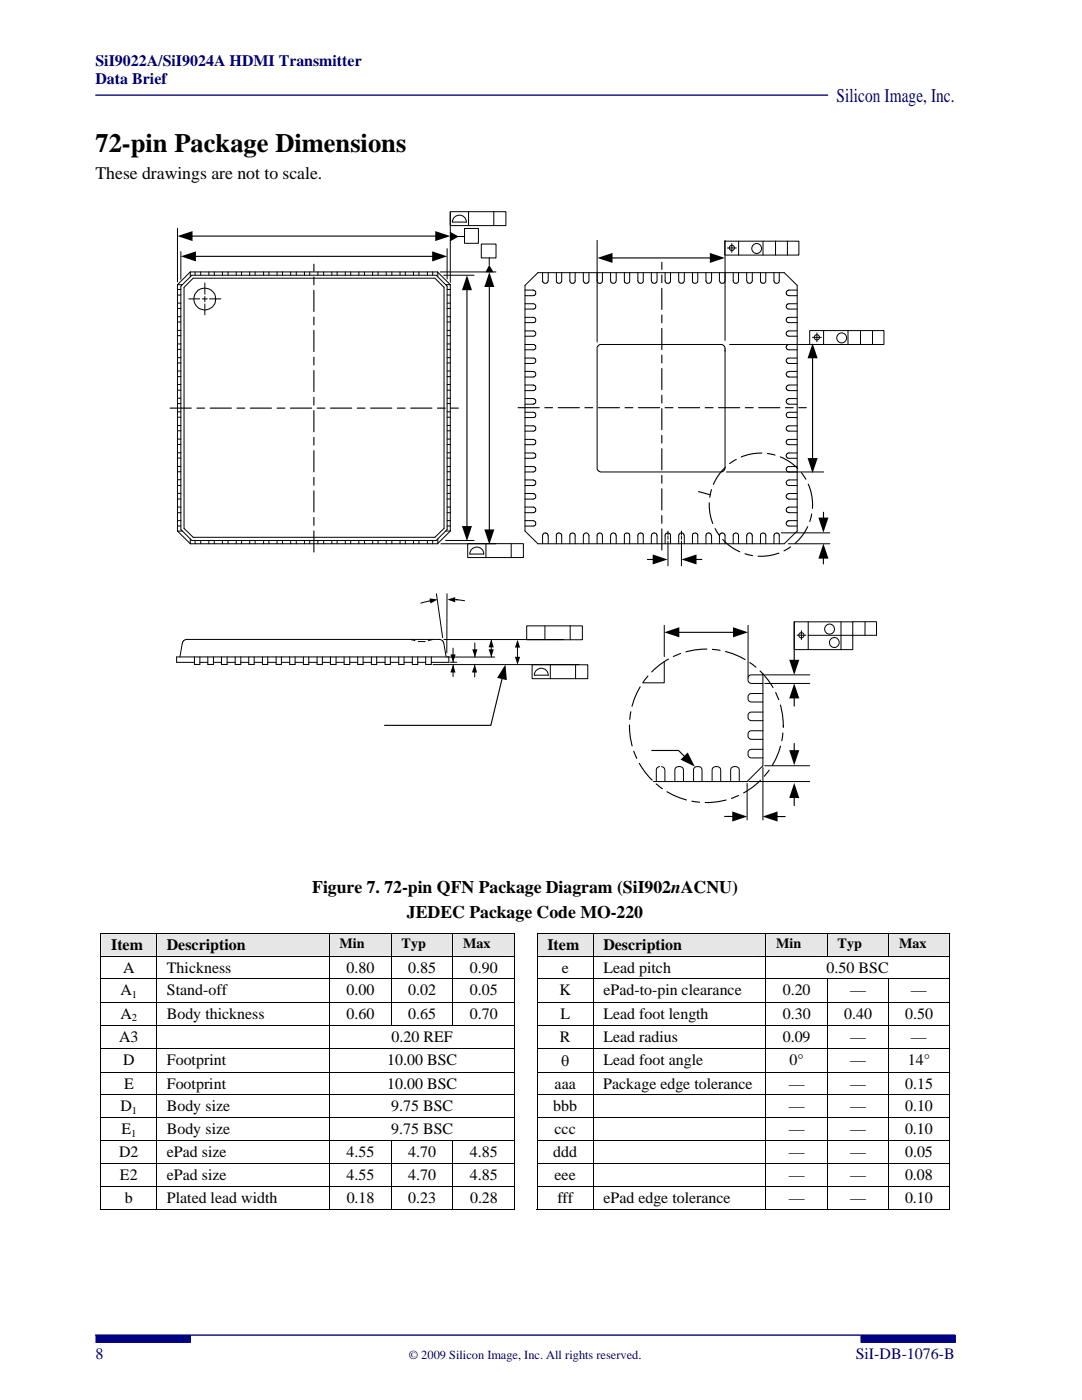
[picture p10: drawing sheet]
<svg xmlns="http://www.w3.org/2000/svg" width="216mm" height="279mm" viewBox="0 0 216 279" stroke-linecap="round" stroke-linejoin="round" font-family="sans-serif">
<path d="M19.1 19h146M19 266.4h171.5" fill="none" stroke="#000080" stroke-width=".26"/>
<path d="M19 267.2h19.1M171.7 267.2h19.1" fill="none" stroke="#000080" stroke-width="1.6" stroke-linecap="butt"/>
<g fill="none" stroke="#000" stroke-width=".22">
<path d="M38.2 47.1h48.9M38.8 51.2h47.7M93.2 57.7v47.5M97.6 57v48.9M122 51.5h19.9M162.1 71.3v20.4M139.4 98.1l2.3 .6M129.2 111.7h1.3M138.7 111.7h1.3M164.3 111.2v1.3M164.3 102.2v1.3M100.2 135.3l-2.3 9.5h-21.2"/>
<path d="M135.3 126.2h11.2M158.5 124.1v7.8M158.5 139.1v1.8M130 149.8h5.4l1.3 1.3M158.5 148.4v1.6M158.5 159v1.8M144.6 162.9h1.8M154.9 163h1.8"/>
</g>
<g fill="#000">
<path d="M35.4 47.1l3-1v2zM36.1 51.2l3-1v2zM86.2 50.2l3 1-3 1zM86.8 46.1l3.1 1-3.1 1zM89.8 46.4l1.5 .8-1.5 .8zM93.2 54.9l1 3h-2zM97.6 54.3l1 3h-2zM97.6 52.9l.9 1.4h-1.7zM119.2 51.5l3-1v2zM141.6 50.5l3 1-3 1zM162.1 68.5l1.1 3h-2.1zM161.1 91.4h2.1l-1.1 3z"/>
<path d="M85.7 119.4l1.6 .2-1.4 .8zM92.2 105h2l-1 3zM96.6 105.7h2l-1 3zM130.2 110.7l3 1-3 .9zM136 111.7l3-1v1.9zM164.3 108.5l1 3h-2zM163.3 103.3h2l-1 3zM89.9 130.6h1l-.5 1.6zM89.3 119.7l1.5-.5v1zM90.4 132.7l.5 1.5h-1zM94.2 129.6h1.1l-.5 1.5zM94.7 132.7l.5 1.5h-1z"/>
<path d="M97.5 129.6h1l-.5 1.5zM98 127.6l.5 1.6h-1zM100.9 132.6l.2 3.1-1.9-.4zM102.7 131.1h1.1l-.5 1.6zM103.3 127.7l.5 1.5h-1.1zM132.5 126.2l3.1-1v2zM146.3 125.2l3 1-3 1zM158.5 136.4l1 3h-2zM157.5 131.7h2l-1 3zM137.2 150.2l1.4 2.8-2.8-1.4zM158.5 156.3l1 3h-2zM157.5 149.7h2l-1 3z"/>
<path d="M146.1 161.9l3 1.1-3 1zM152.2 163l3-1.1v2.1z"/>
</g>
<g fill="none" stroke="#000" stroke-width=".2">
<path d="M35.4 58.9h.7M35.4 57.8h.7M35.4 45.6v10.7M35.4 56.8v49.2M35.4 56.8h1M36.1 50.2v5.5M36.1 57.1l2.2-2.2h48.7l2.2 2.2v48.6l-2.2 2.2h-48.7l-2.2-2.2zM36.7 57.3l1.8-1.8h48.3l1.8 1.8v48.2l-1.8 1.7h-48.3l-1.8-1.7zM37.7 59.6h2.2M38 54.3v.9M38 54.3h49.3l2.6 2.5M38 54.3l-2.6 2.5"/>
<path d="M38.9 54.3v.6M40 54.3v.6M40.4 59.6h1M40.9 56.5v2.2M40.9 59.2v1M41.7 54.3v.6M41.8 59.6h2.3M42.8 54.3v.6M44.4 54.3v.6M45.5 54.3v.6M47.1 54.3v.6M48.2 54.3v.6"/>
<path d="M49.8 54.3v.6M50.9 54.3v.6M52.6 54.3v.6M53.7 54.3v.6M55.3 54.3v.6M56.4 54.3v.6M58 54.3v.6M59.1 54.3v.6M60.7 54.3v.6M61.8 54.3v.6M63.4 54.3v.6M64.6 54.3v.6"/>
<path d="M66.2 54.3v.6M67.3 54.3v.6M68.9 54.3v.6M70 54.3v.6M71.6 54.3v.6M72.7 54.3v.6M74.4 54.3v.6M75.4 54.3v.6M77.1 54.3v.6M78.2 54.3v.6M79.8 54.3v.6M80.9 54.3v.6"/>
<path d="M82.5 54.3v.6M83.6 54.3v.6M85.3 54.3v.6M86.3 54.3v.6M87.4 54.3v.9M87.8 54.3h11.2M88.5 54.9h6.1M88.9 56.8h1M89.2 49.6v6.1M89.2 58.9h.7M89.2 57.8h.7M89.8 46.4l1.5 .8"/>
<path d="M89.8 42.2h11.1v2.8h-11.1zM89.9 42.4v13.9M89.9 56.8v49.2M90.6 43.5a1.39 1.39 0 0 1 1.5-.5 1.39 1.39 0 0 1 .9 1.3h-2.7zM91.3 47.2h1.4M91.3 47.2l-1.5 .8M92.7 45.6h2.8v3h-2.8zM93.5 42.2v2.8M96 48.7h3v2.8h-3zM97.6 51.4v1.5M98.5 42.2v2.8M104.8 57l2.5-2.6h49.2l2.6 2.6v49l-2.6 2.5h-49.2l-2.5-2.5z"/>
<path d="M104.8 57.9h1.6a.58 .58 0 0 1 .5 .4 .58 .58 0 0 1-.2 .6l-1.9 .1M108.3 54.4v1.8l.3 .3h.4l.3-.3 .1-1.8M111 54.4v1.8l.3 .3h.4l.4-.3v-1.8M113.7 54.4v1.6a.53 .53 0 0 0 .5 .5 .53 .53 0 0 0 .6-.5v-1.6M116.4 54.4v1.7l.4 .4h.4l.3-.4v-1.7M119.1 48v20.3M120.2 54.4v1.6a.53 .53 0 0 1-.5 .5 .53 .53 0 0 1-.6-.5M121.8 54.4v1.7l.4 .4 .6-.1 .2-.3v-1.7M124.6 54.4v1.8l.3 .3h.4l.3-.2v-1.9M127.3 54.4v1.8l.4 .3h.3l.4-.3v-1.8M130 54.4v1.6l.1 .4 .2 .1h.6l.2-.4v-1.7M132.7 54.4v1.6a.54 .54 0 0 0 .6 .5 .54 .54 0 0 0 .5-.5v-1.6"/>
<path d="M135.4 54.4v1.7l.4 .4h.5l.2-.4v-1.7M138.2 54.4v1.6a.53 .53 0 0 0 .5 .5 .53 .53 0 0 0 .5-.5v-1.6M140.9 54.4v1.8l.3 .3 .7-.1 .1-.4v-1.6M143.6 54.4v1.7l.3 .4h.4l.4-.3v-1.8M144.6 48.1h14.8v2.8h-14.8zM144.7 48v19.9M145.1 49.5h1.8M146 48.6v1.8M146.3 54.4v1.6a.53 .53 0 0 0 .5 .5 .53 .53 0 0 0 .6-.5v-1.6M147.4 48.1v2.8M149 54.4v1.7l.4 .4h.5l.2-.4v-1.7M151.7 54.4v1.6a.53 .53 0 0 0 .6 .6 .53 .53 0 0 0 .5-.6v-1.6"/>
<path d="M152.3 48.1v2.8M154.4 54.4v1.7l.4 .4h.4l.3-.3v-1.8M154.7 48.1v2.8M157.1 48.1v2.8M159.1 57.9h-1.7a.56 .56 0 0 0-.5 .6 .56 .56 0 0 0 .5 .5h1.7M35.4 63.2h.7M35.4 60.5h.7M35.4 61.6h.7M35.4 79.5h.7M35.4 76.8h.7M35.4 74h.7M35.4 71.4h.7"/>
<path d="M35.4 68.6h.7M35.4 65.9h.7M35.4 77.9h.7M35.4 75.2h.7M35.4 72.4h.7M35.4 69.7h.7M35.4 67h.7M35.4 64.3h.7M40.9 60.7v2.1M89.2 63.2h.7M89.2 60.5h.7M89.2 61.6h.7"/>
<path d="M89.2 79.5h.7M89.2 76.8h.7M89.2 74h.7M89.2 71.4h.7M89.2 68.6h.7M89.2 65.9h.7M89.2 77.9h.7M89.2 75.2h.7M89.2 72.4h.7M89.2 69.7h.7M89.2 67h.7M89.2 64.3h.7"/>
<path d="M104.8 76.8h1.6l.3 .2a.59 .59 0 0 1 0 .8l-.3 .2h-1.6M104.8 79.5h1.6a.56 .56 0 0 1 .5 .6 .56 .56 0 0 1-.5 .6h-1.6M104.8 60.6h1.6l.5 .3v.5l-.3 .3h-1.8M104.8 74.1h1.6l.5 .4v.5l-.3 .2h-1.8M104.8 71.5h1.6a.54 .54 0 0 1 .5 .5 .54 .54 0 0 1-.5 .5h-1.6M104.8 68.7h1.8l.3 .3v.5l-.3 .3h-1.8M104.8 66h1.8l.3 .3v.5l-.3 .3h-1.8M104.8 63.3h1.7l.4 .3v.5l-.3 .3h-1.8M144.7 69.8v23.6a.87 .87 0 0 1-.9 .8h-24l-.4-.2-.3-.4v-24.3l.6-.6h24.4l.5 .5 .1 .9M157.4 68.7l-.3 .1-.2 .4 .2 .6h2M159.1 66h-1.9l-.3 .4 .1 .5 .2 .2h1.9M159.1 60.6h-1.7a.53 .53 0 0 0-.5 .6 .53 .53 0 0 0 .5 .5h1.7"/>
<path d="M159.1 63.3h-1.8l-.4 .4 .1 .5 .2 .2h1.9M159.1 71.5h-1.7a.54 .54 0 0 0-.5 .5 .54 .54 0 0 0 .5 .5h1.7M159.1 74.1h-1.7a.56 .56 0 0 0-.5 .6 .56 .56 0 0 0 .5 .5h1.7M159.1 76.8h-1.7a.56 .56 0 0 0-.5 .6 .56 .56 0 0 0 .5 .6h1.7M159.1 79.5h-1.7a.56 .56 0 0 0-.5 .6 .56 .56 0 0 0 .5 .6h1.7M161.6 66h14.8v2.7h-14.8zM162.1 67.3h1.8M163 66.4v1.8M164.3 66v2.7h-18.7M169.2 66v2.7M171.7 66v2.7M174.1 66v2.7"/>
<path d="M35.4 98.5h.7M35.4 95.7h.7M35.4 96.9h.7M35.4 99.6h.7M35.4 80.5h.7M35.4 93.1h.7M35.4 90.4h.7M35.4 87.6h.7M35.4 84.9h.7M35.4 82.2h.7M35.4 94.1h.7M35.4 91.4h.7"/>
<path d="M35.4 88.7h.7M35.4 86h.7M35.4 83.3h.7M89.2 98.5h.7M89.2 95.7h.7M89.2 96.9h.7M89.2 99.6h.7M89.2 80.5h.7M89.2 93.1h.7M89.2 90.4h.7M89.2 87.6h.7M89.2 84.9h.7"/>
<path d="M89.2 82.2h.7M89.2 94.1h.7M89.2 91.4h.7M89.2 88.7h.7M89.2 86h.7M89.2 83.3h.7M104.8 95.8h1.6l.5 .3v.5l-.4 .3h-1.7M104.8 98.5h1.6l.5 .3v.5l-.3 .2-1.8 .1M104.8 93.1h1.6a.54 .54 0 0 1 .5 .6 .54 .54 0 0 1-.5 .5h-1.6M104.8 90.4h1.8l.3 .3v.5l-.3 .2-1.8 .1M104.8 87.7h1.7l.4 .3v.5l-.3 .3h-1.8M104.8 85h1.7l.4 .3v.4l-.3 .3h-1.8"/>
<path d="M104.8 82.3h1.7l.4 .2v.5l-.3 .3h-1.8M144.9 94.2h19.4M159.1 85h-1.7a.53 .53 0 0 0-.5 .5 .53 .53 0 0 0 .5 .5h1.7M159.1 82.3h-1.7a.53 .53 0 0 0-.5 .5 .53 .53 0 0 0 .5 .5h1.7M159.1 87.7h-1.8l-.4 .4 .1 .5 .2 .2h1.9M159.1 90.4h-1.9l-.3 .4 .2 .6 2 .1M159.1 93.1h-1.7a.54 .54 0 0 0-.5 .6 .54 .54 0 0 0 .5 .5M159.1 95.8h-1.7a.56 .56 0 0 0-.5 .5 .56 .56 0 0 0 .5 .6h1.7M159.1 98.5h-1.7a.56 .56 0 0 0-.5 .5 .56 .56 0 0 0 .5 .6h1.7M35.4 106h1M35.4 103.9h.7M35.4 101.2h.7"/>
<path d="M35.4 102.3h.7M35.4 105h.7M35.4 106l2.6 2.5M38 107.6v.9M38.9 107.9v.6M40 107.9v.6M41.7 107.9v.6M42.8 107.9v.6M44.4 107.9v.6M45.5 107.9v.6M47.1 107.9v.6M48.2 107.9v.6"/>
<path d="M49.8 107.9v.6M50.9 107.9v.6M52.6 107.9v.6M53.7 107.9v.6M55.3 107.9v.6M56.4 107.9v.6M58 107.9v.6M59.1 107.9v.6M60.7 107.9v.6M61.8 107.9v.6M63.4 107.9v.6M64.6 107.9v.6"/>
<path d="M66.2 107.9v.6M67.3 107.9v.6M68.9 107.9v.6M70 107.9v.6M71.6 107.9v.6M72.7 107.9v.6M74.4 107.9v.6M75.4 107.9v.6M77.1 107.9v.6M78.2 107.9v.6M79.8 107.9v.6M80.9 107.9v.6"/>
<path d="M82.5 107.9v.6M83.6 107.9v.6M85.3 107.9v.6M85.9 119.9l-1.9 .5M86.3 107.9v.6M87.1 118.5l1.2 8.8M87.4 107.6v.9M88 108.5h11M88.9 107.9h5.7M88.9 106h1M89.2 118.5v11.8M89.2 103.9h.7"/>
<path d="M89.2 101.2h.7M89.2 102.3h.7M89.2 105h.7M89.9 106l-2.6 2.5h-49.3M90.7 119.7h.6M91 119.7l1.7 .2M93.3 108.5h11.1v2.8h-11.1zM94 109.7a1.38 1.38 0 0 1 1.6-.4 1.38 1.38 0 0 1 .9 1.3h-2.8zM97 108.5v2.8M102 108.5v2.8M104.8 103.9h1.6l.5 .3v.5l-.3 .3h-1.8M104.8 101.2h1.6a.58 .58 0 0 1 .5 .4 .58 .58 0 0 1-.2 .6l-1.9 .1"/>
<path d="M108.3 108.5v-1.6a.53 .53 0 0 1 .5-.5 .53 .53 0 0 1 .5 .5l.1 1.6M111 108.5l.1-1.9a.54 .54 0 0 1 .6-.2 .54 .54 0 0 1 .4 .5v1.6M113.7 108.5v-1.6a.56 .56 0 0 1 .4-.5 .56 .56 0 0 1 .7 .3v1.8M116.4 108.5v-1.6a.56 .56 0 0 1 .6-.6 .56 .56 0 0 1 .5 .6v1.6M119.1 108.5v-1.6a.53 .53 0 0 1 .6-.6 .53 .53 0 0 1 .5 .6v1.6M121.8 108.5v-1.6a.56 .56 0 0 1 .6-.6 .56 .56 0 0 1 .6 .6v1.6M124.6 108.5v-1.6a.55 .55 0 0 1 .3-.5 .55 .55 0 0 1 .6 0l.1 .3v1.8M127.3 108.5v-1.6a.6 .6 0 0 1 .4-.5 .6 .6 0 0 1 .7 .2v1.9M130 108.5v-1.6a.63 .63 0 0 1 1-.4l.1 .3v1.7M132.7 108.5v-1.6a.57 .57 0 0 1 .5-.5 .57 .57 0 0 1 .6 .3v1.8M133.3 106v.8M133.3 107v.6"/>
<path d="M133.3 108v4.9M135.4 108.5v-1.6a.56 .56 0 0 1 .6-.6 .56 .56 0 0 1 .5 .6v1.6M136 106v.8M136 107v.6M136 108v4.9M138.2 108.5v-1.8l.1-.3a.57 .57 0 0 1 .9 .5v1.6M140.9 108.5v-1.6a.56 .56 0 0 1 .5-.5 .56 .56 0 0 1 .6 .5v1.6M143.6 108.5v-1.6a.56 .56 0 0 1 .5-.6 .56 .56 0 0 1 .6 .6v1.6M146.3 108.5v-1.6a.53 .53 0 0 1 .5-.6 .53 .53 0 0 1 .6 .6v1.6M149 108.5v-1.6a.56 .56 0 0 1 .6-.6 .56 .56 0 0 1 .5 .6v1.6M151.7 108.5v-1.8a.55 .55 0 0 1 .7-.3 .55 .55 0 0 1 .4 .5v1.6M154.4 108.5v-1.6a.58 .58 0 0 1 .5-.5 .58 .58 0 0 1 .6 .2v1.9"/>
<path d="M155.9 106.3h9.7M157.3 108.5h8.3M159.1 101.2h-1.7a.56 .56 0 0 0-.5 .6 .56 .56 0 0 0 .5 .5h1.7M159.1 103.9h-1.7a.54 .54 0 0 0-.5 .5 .54 .54 0 0 0 .5 .6h1.7M35.9 131.1l.5-2.9 .3-.4 .4-.2h50.7l.4 .2 .3 .4 .5 2.9M38.8 132.2h-3.6v-1.1h54.4v1.1h-3.5M38.8 131.1v1.5h1.1v-1.5M39.9 132.2h1.6M41.5 131.1v1.5h1.1v-1.5M42.6 132.2h1.6M44.2 131.1v1.5h1.1v-1.5M45.3 132.2h1.6"/>
<path d="M46.9 131.1v1.5h1.1v-1.5M48 132.2h1.6M49.6 131.1v1.5h1.1v-1.5M50.7 132.2h1.7M52.4 131.1v1.5h1v-1.5M53.4 132.2h1.7M55.1 131.1v1.5h1.1v-1.5M56.2 132.2h1.6M57.8 131.1v1.5h1.1v-1.5M58.9 132.2h1.6M60.5 131.1v1.5h1.1v-1.5M61.6 132.2h1.7"/>
<path d="M63.3 131.1v1.5h1v-1.5M64.3 132.2h1.6M65.9 131.1v1.5h1.2v-1.5M67.1 132.2h1.6M68.7 131.1v1.5h1.1v-1.5M69.8 132.2h1.6M71.4 131.1v1.5h1.1v-1.5M72.5 132.2h1.6M74.1 131.1v1.5h1.1v-1.5M75.2 132.2h1.6M76.8 131.1v1.5h1.1v-1.5M77.9 132.2h1.7"/>
<path d="M79.6 131.1v1.5h1v-1.5M80.6 132.2h1.7M82 127.6l.8 .2M82.3 131.1v1.5h1.1v-1.5M83.4 132.2h1.5M83.5 128h1.3M84.9 131.1v1.5h1.2v-1.5M86.3 127.6l-.8 .2M86.4 132.6h29.1M88.6 127.6h23.8M89.3 131.1h9.4M89.8 132.2h1.3"/>
<path d="M90.4 129.3v2.9M90.4 132.7v2.3M94.7 132.7v2.4M94.7 128.3l.1 2.8M98 127.6v3.5M103.3 129.1v2.1M105.1 124.9h11.1v2.8h-11.1zM106.2 132.7h11.1v2.7h-11.1zM108.7 124.9v2.8M109.4 134.7h-2.8a1.39 1.39 0 0 1 1.4-1.3 1.39 1.39 0 0 1 1.4 1.4M109.8 132.7v2.7M113.8 124.9v2.8"/>
<path d="M114.9 132.7v2.7M132.5 124.8v6.2M132.5 132v4.3h-4.3M149.3 124.8v10.3M152.2 138.4h-2.3a.87 .87 0 0 0-.7 .9 .87 .87 0 0 0 .7 .8h2.3M152.2 134.7h-2.3a.88 .88 0 0 0-.7 .8 .88 .88 0 0 0 .7 .9h2.3M152.2 134.4v18.4l-3.1 3.2h-18.7M152.6 134.7h9M152.6 136.4h9M158.5 124.1h11.7v5.5h-11.7zM159 126.8h1.8M159.9 125.9v1.8"/>
<path d="M161.3 124.1v5.5M167.8 124.1v5.5M170.2 124.1h4.7M172.6 124.1v2.6M174.9 124.1v2.7h-13.6M131.6 153l-.5 .2-.1 .3v2.5M132 153l.5 .2 .2 .5v2.3M134.7 156v-2.3a.88 .88 0 0 1 .8-.7 .88 .88 0 0 1 .9 .7v2.3M138.4 156v-2.3a.86 .86 0 0 1 .8-.7 .86 .86 0 0 1 .9 .7v2.3M142.1 156v-2.3a.88 .88 0 0 1 .8-.7 .88 .88 0 0 1 .9 .7v2.3M145.8 156v-2.3a.88 .88 0 0 1 .9-.7 .88 .88 0 0 1 .8 .7v2.3M149.1 156.3v7.3"/>
<path d="M149.4 156h12.2M152.2 149.5h-2.3a.88 .88 0 0 0-.7 .9 .88 .88 0 0 0 .7 .9h2.3M152.2 145.8h-2.3a.88 .88 0 0 0-.7 .9 .88 .88 0 0 0 .7 .9h2.3M152.2 142.1h-2.3a.88 .88 0 0 0-.7 .9 .88 .88 0 0 0 .7 .8h2.3M152.2 153.2v10.4M152.6 152.8h9"/>
<circle cx="40.9" cy="59.7" r="2.17"/>
<circle cx="146" cy="49.5" r=".52"/>
<circle cx="151" cy="49.6" r=".98"/>
<circle cx="163" cy="67.3" r=".52"/>
<circle cx="167.9" cy="67.4" r=".99"/>
<circle cx="159.9" cy="126.8" r=".52"/>
<circle cx="165.5" cy="125.5" r=".99"/>
<circle cx="166.5" cy="128.2" r=".98"/>
</g>
<g fill="none" stroke="#000" stroke-width=".22" stroke-dasharray="4.2 1.1 1.6 1.1">
<path d="M34 81.4h57.5M103.4 81.4h57.5M62.6 110.2v-57.5M132.1 109.8v-57.5"/>
<circle cx="151.8" cy="100.7" r="10.3"/>
<circle cx="141" cy="144.9" r="15.3"/>
</g>
<path d="M32.5 41.8h144.5v129.9h-144.5z" fill="none" stroke="#fff" stroke-width=".67"/>
<g fill="#e6e6e6">
<path d="M20.2 186.3h11v4.4h-11z"/>
<path d="M22.2 186.3h7.1v4.3h-7.1z"/>
<path d="M31.4 186.3h34.3v4.4h-34.3z"/>
<path d="M33.3 186.3h30.4v4.3h-30.4z"/>
<path d="M65.8 186.3h12.2v4.4h-12.2z"/>
<path d="M67.8 186.3h8.3v3.9h-8.3z"/>
<path d="M78.2 186.3h12.1v4.4h-12.1z"/>
<path d="M80.1 186.3h8.2v3.9h-8.2z"/>
<path d="M90.4 186.3h12.3v4.4h-12.3z"/>
<path d="M92.4 186.3h8.3v3.9h-8.3z"/>
<path d="M107.3 186.3h11v4.4h-11z"/>
<path d="M109.2 186.3h7.2v4.3h-7.2z"/>
<path d="M118.5 186.3h34.3v4.4h-34.3z"/>
<path d="M120.4 186.3h30.4v4.3h-30.4z"/>
<path d="M152.9 186.3h12.1v4.4h-12.1z"/>
<path d="M154.9 186.3h8.2v3.9h-8.2z"/>
<path d="M165.2 186.3h12.1v4.4h-12.1z"/>
<path d="M167.1 186.3h8.2v3.9h-8.2z"/>
<path d="M177.4 186.3h11.9v4.4h-11.9z"/>
<path d="M179.4 186.3h8v3.9h-8z"/>
</g>
<path d="M20.1 186.1h.1v.2h-.1zM102.7 186.1h.1v.2h-.1zM107.1 186.1h.2v.2h-.2zM189.3 186.1h.2v.2h-.2zM102.7 241.2h.1v.2h-.1zM189.3 241.2h.2v.2h-.2z" fill="#000"/>
<g fill="none" stroke="#000" stroke-width=".2">
<path d="M20.1 186.2h82.7M20.1 190.8h82.7M20.1 195.3h82.7M20.2 186.3v4.4M20.2 190.9v4.4M20.2 195.4v4.5M31.3 186.3v4.4M31.3 190.9v4.4M31.3 195.4v4.5M65.7 186.3v4.4M65.7 190.9v4.4M65.7 195.4v4.5"/>
<path d="M78.1 186.3v4.4M78.1 190.9v4.4M78.1 195.4v4.5M90.4 186.3v4.4M90.4 190.9v4.4M90.4 195.4v4.5M102.7 186.3v4.4M102.7 190.9v4.4M102.7 195.4v4.5M107.1 186.2h82.4M107.1 190.8h82.4M107.1 195.3h82.4"/>
<path d="M107.2 186.3v4.4M107.2 190.9v4.4M107.2 195.4v4.5M118.4 186.3v4.4M118.4 190.9v4.4M118.4 195.4v4.5M152.8 186.3v4.4M152.8 190.9v4.4M152.8 195.4v4.5M165.1 186.3v4.4M165.1 195.4v4.5M177.4 186.3v4.4"/>
<path d="M177.4 195.4v4.5M189.4 186.3v4.4M189.4 190.9v4.4M189.4 195.4v4.5M20.1 200h82.7M20.1 204.6h82.7M20.1 209.2h82.7M20.1 214h82.7M20.1 218.5h82.7M20.2 200.1v4.4M20.2 204.7v4.4M20.2 209.3v4.6"/>
<path d="M20.2 214.1v4.3M20.2 218.6v4.3M31.3 200.1v4.4M31.3 204.7v4.4M31.3 209.3v4.6M31.3 214.1v4.3M31.3 218.6v4.3M65.7 200.1v4.4M65.7 204.7v4.4M65.7 209.3v4.6M65.7 214.1v4.3M65.7 218.6v4.3"/>
<path d="M78.1 200.1v4.4M90.4 200.1v4.4M102.7 200.1v4.4M102.7 204.7v4.4M102.7 209.3v4.6M102.7 214.1v4.3M102.7 218.6v4.3M107.1 200h82.4M107.1 204.6h82.4M107.1 209.2h82.4M107.1 214h82.4M107.1 218.5h82.4"/>
<path d="M107.2 200.1v4.4M107.2 204.7v4.4M107.2 209.3v4.6M107.2 214.1v4.3M107.2 218.6v4.3M118.4 200.1v4.4M118.4 204.7v4.4M118.4 209.3v4.6M118.4 214.1v4.3M118.4 218.6v4.3M152.8 200.1v4.4M152.8 204.7v4.4"/>
<path d="M152.8 209.3v4.6M152.8 214.1v4.3M152.8 218.6v4.3M165.1 200.1v4.4M165.1 204.7v4.4M165.1 209.3v4.6M165.1 214.1v4.3M165.1 218.6v4.3M177.4 200.1v4.4M177.4 204.7v4.4M177.4 209.3v4.6M177.4 214.1v4.3"/>
<path d="M177.4 218.6v4.3M189.4 200.1v4.4M189.4 204.7v4.4M189.4 209.3v4.6M189.4 214.1v4.3M189.4 218.6v4.3M20.1 223h82.7M20.1 227.6h82.7M20.1 232.2h82.7M20.1 236.7h82.7M20.2 223.1v4.4M20.2 227.6v4.5"/>
<path d="M20.2 232.3v4.3M20.2 236.8v4.6M31.3 223.1v4.4M31.3 227.6v4.5M31.3 232.3v4.3M31.3 236.8v4.6M65.7 223.1v4.4M65.7 227.6v4.5M65.7 232.3v4.3M65.7 236.8v4.6M78.1 227.6v4.5M78.1 232.3v4.3"/>
<path d="M78.1 236.8v4.6M90.4 227.6v4.5M90.4 232.3v4.3M90.4 236.8v4.6M102.7 223.1v4.4M102.7 227.6v4.5M102.7 232.3v4.3M102.7 236.8v4.6M107.1 223h82.4M107.1 227.6h82.4M107.1 232.2h82.4M107.1 236.7h82.4"/>
<path d="M107.2 223.1v4.4M107.2 227.6v4.5M107.2 232.3v4.3M107.2 236.8v4.6M118.4 223.1v4.4M118.4 227.6v4.5M118.4 232.3v4.3M118.4 236.8v4.6M152.8 223.1v4.4M152.8 227.6v4.5M152.8 232.3v4.3M152.8 236.8v4.6"/>
<path d="M165.1 223.1v4.4M165.1 227.6v4.5M165.1 232.3v4.3M165.1 236.8v4.6M177.4 223.1v4.4M177.4 227.6v4.5M177.4 232.3v4.3M177.4 236.8v4.6M189.4 223.1v4.4M189.4 227.6v4.5M189.4 232.3v4.3M189.4 236.8v4.6"/>
<path d="M20.1 241.3h11.1M31.4 241.3h34.3M65.8 241.3h12.2M78.2 241.3h12.1M90.4 241.3h12.3M107.1 241.3h11.2M118.5 241.3h34.3M152.9 241.3h12.1M165.2 241.3h12.1M177.4 241.3h11.9"/>
</g>
<text font-size="5.3" x="19" y="30.3">72-pin Package Dimensions</text>
<text font-size="3.9" fill="#000080" x="166.9" y="20.3">Silicon Image, Inc.</text>
<g font-size="3.5">
<text x="19" y="35.8">These drawings are not to scale.</text>
<text x="62.3" y="178.1">Figure 7. 72-pin QFN Package Diagram (SiI902nACNU)</text>
<text x="81.2" y="183.2">JEDEC Package Code MO-220</text>
</g>
<g font-size="3.2" fill="#000080">
<text x="19" y="13.1">SiI9022A/SiI9024A HDMI Transmitter</text>
<text x="19" y="16.7">Data Brief</text>
<text x="19" y="271.3">8</text>
<text x="170.8" y="271.3">SiI-DB-1076-B</text>
</g>
<g font-size="3.2">
<text x="22.2" y="189.6">Item</text>
<text x="33.3" y="189.6">Description</text>
<text x="109.2" y="189.6">Item</text>
<text x="120.4" y="189.6">Description</text>
<text x="24.6" y="194.1">A</text>
<text x="33.3" y="194.1">Thickness</text>
<text x="69.2" y="194.1">0.80</text>
<text x="81.4" y="194.1">0.85</text>
<text x="93.8" y="194.1">0.90</text>
<text x="112.1" y="194.1">e</text>
<text x="120.4" y="194.1">Lead pitch</text>
<text x="164.9" y="194.1">0.50 BSC</text>
<text x="24" y="198.6">A</text>
<text x="24" y="203.3">A</text>
<text x="33.3" y="198.6">Stand-off</text>
<text x="33.3" y="203.3">Body thickness</text>
<text x="69.1" y="203.3">0.60</text>
<text x="69.2" y="198.6">0.00</text>
<text x="81.4" y="203.3">0.65</text>
<text x="81.5" y="198.6">0.02</text>
<text x="93.8" y="203.3">0.70</text>
<text x="93.8" y="198.6">0.05</text>
<text x="111.7" y="198.6">K</text>
<text x="111.8" y="203.3">L</text>
<text x="120.4" y="203.3">Lead foot length</text>
<text x="120.4" y="198.6">ePad-to-pin clearance</text>
<text x="156.2" y="203.3">0.30</text>
<text x="156.2" y="198.6">0.20</text>
<text x="168.4" y="203.3">0.40</text>
<text x="169.6" y="198.6">—</text>
<text x="180.6" y="203.3">0.50</text>
<text x="181.8" y="198.6">—</text>
<text x="23.8" y="207.9">A3</text>
<text x="78.2" y="207.9">0.20 REF</text>
<text x="111.7" y="207.9">R</text>
<text x="120.4" y="207.9">Lead radius</text>
<text x="156.2" y="207.9">0.09</text>
<text x="169.6" y="207.9">—</text>
<text x="181.8" y="207.9">—</text>
<text x="24.6" y="212.5">D</text>
<text x="33.3" y="212.5">Footprint</text>
<text x="77.3" y="212.5">10.00 BSC</text>
<text x="112" y="212.8">θ</text>
<text x="120.4" y="212.5">Lead foot angle</text>
<text x="157.6" y="212.5">0°</text>
<text x="169.7" y="212.5">—</text>
<text x="181.2" y="212.5">14°</text>
<text x="24" y="221.8">D</text>
<text x="24.7" y="217.3">E</text>
<text x="33.3" y="217.3">Footprint</text>
<text x="33.3" y="221.8">Body size</text>
<text x="77.3" y="217.3">10.00 BSC</text>
<text x="78.1" y="221.8">9.75 BSC</text>
<text x="110.4" y="221.8">bbb</text>
<text x="110.7" y="217.3">aaa</text>
<text x="120.4" y="217.3">Package edge tolerance</text>
<text x="157.4" y="217.3">—</text>
<text x="157.4" y="221.8">—</text>
<text x="169.6" y="217.3">—</text>
<text x="169.7" y="221.8">—</text>
<text x="180.6" y="217.3">0.15</text>
<text x="180.6" y="221.8">0.10</text>
<text x="24.2" y="226.3">E</text>
<text x="33.3" y="226.3">Body size</text>
<text x="78.1" y="226.3">9.75 BSC</text>
<text x="110.7" y="226.3">ccc</text>
<text x="157.4" y="226.3">—</text>
<text x="169.6" y="226.3">—</text>
<text x="180.6" y="226.3">0.10</text>
<text x="23.8" y="230.9">D2</text>
<text x="33.3" y="230.9">ePad size</text>
<text x="69.2" y="230.9">4.55</text>
<text x="81.5" y="230.9">4.70</text>
<text x="93.8" y="230.9">4.85</text>
<text x="110.4" y="230.9">ddd</text>
<text x="157.4" y="230.9">—</text>
<text x="169.7" y="230.9">—</text>
<text x="180.6" y="230.9">0.05</text>
<text x="23.9" y="235.5">E2</text>
<text x="33.3" y="235.5">ePad size</text>
<text x="69.2" y="235.5">4.55</text>
<text x="81.5" y="235.5">4.70</text>
<text x="93.8" y="235.5">4.85</text>
<text x="110.7" y="235.5">eee</text>
<text x="157.4" y="235.5">—</text>
<text x="169.6" y="235.5">—</text>
<text x="180.6" y="235.5">0.08</text>
<text x="24.9" y="240">b</text>
<text x="33.3" y="240">Plated lead width</text>
<text x="69.2" y="240">0.18</text>
<text x="81.5" y="240">0.23</text>
<text x="93.8" y="240">0.28</text>
<text x="111.2" y="240">fff</text>
<text x="120.4" y="240">ePad edge tolerance</text>
<text x="157.4" y="240">—</text>
<text x="169.6" y="240">—</text>
<text x="180.6" y="240">0.10</text>
</g>
<g font-size="2.8">
<text x="67.8" y="189.3">Min</text>
<text x="80.1" y="189.3">Typ</text>
<text x="92.4" y="189.3">Max</text>
<text x="154.9" y="189.3">Min</text>
<text x="167.1" y="189.3">Typ</text>
<text x="179.4" y="189.3">Max</text>
</g>
<text font-size="2.5" fill="#000080" x="81.6" y="271.3">© 2009 Silicon Image, Inc. All rights reserved.</text>
<g font-size="2.1">
<text x="26.3" y="199.2">1</text>
<text x="26.3" y="203.8">2</text>
<text x="26.2" y="226.9">1</text>
<text x="26.3" y="222.3">1</text>
</g>
</svg>
